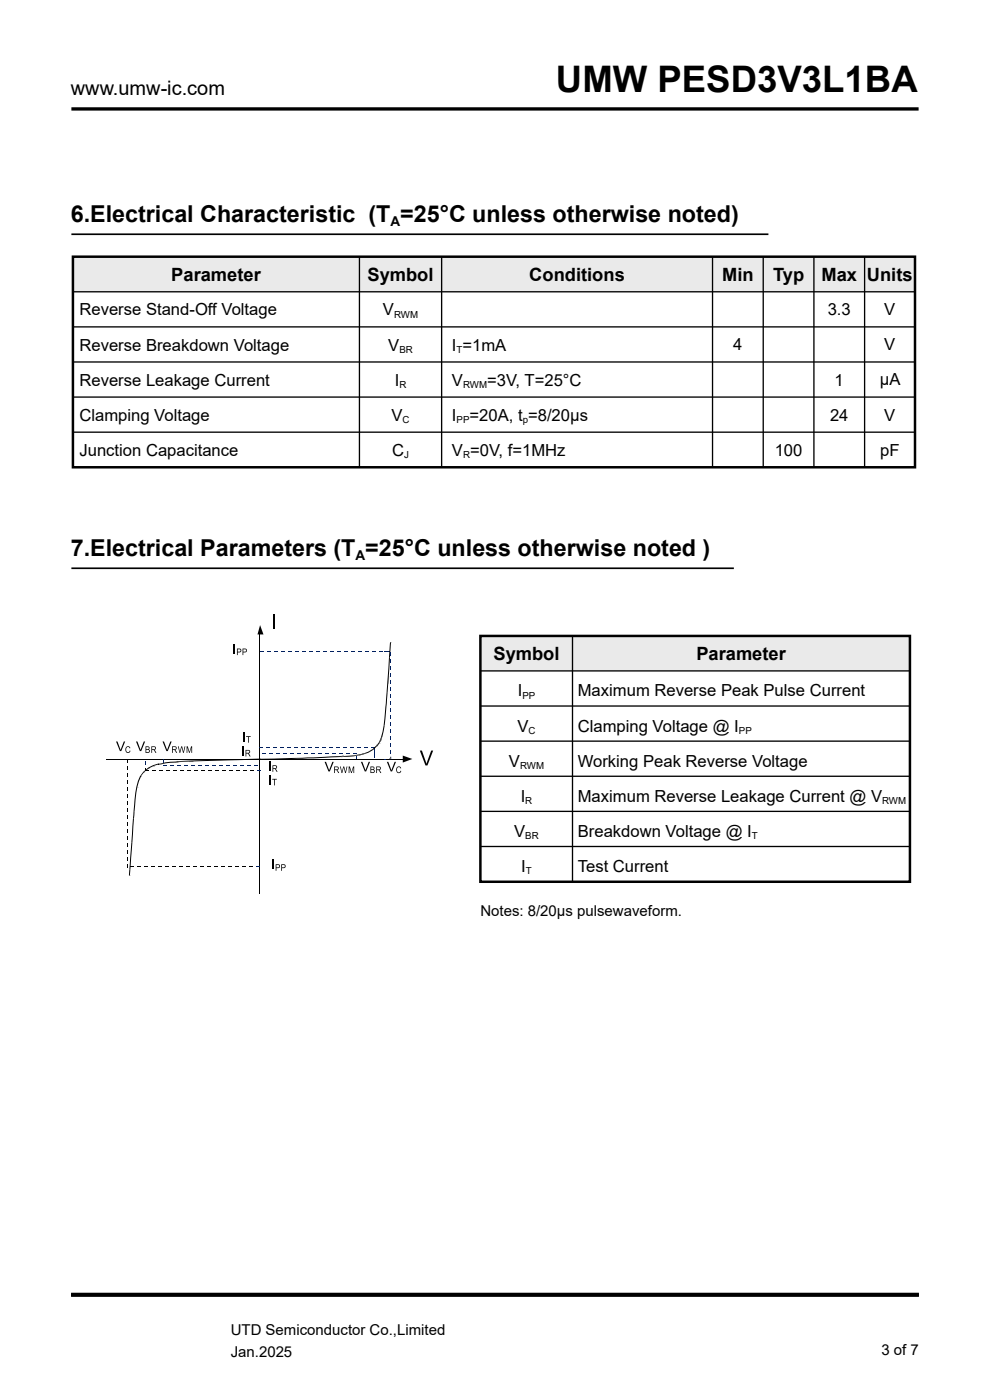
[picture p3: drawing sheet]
<svg xmlns="http://www.w3.org/2000/svg" width="210mm" height="297mm" viewBox="0 0 210 297" stroke-linecap="round" stroke-linejoin="round" font-family="sans-serif">
<path d="M15.1 274.6h179.8M15.1 274.8h179.8" fill="none" stroke="#000" stroke-width=".71" stroke-linecap="butt"/>
<path d="M15.1 49.7h147.9" fill="none" stroke="#000" stroke-width=".35"/>
<g fill="#eaeaea">
<path d="M76.2 54.5h17.5v7.4h-17.5z"/>
<path d="M15.5 54.5h60.7v7.4h-60.7z"/>
<path d="M93.7 54.5h57.4v7.4h-57.4z"/>
<path d="M151.1 54.5h10.8v7.4h-10.8z"/>
<path d="M161.9 54.5h10.8v7.4h-10.8z"/>
<path d="M172.7 54.5h10.7v7.4h-10.7z"/>
<path d="M183.4 54.5h10.7v7.4h-10.7z"/>
</g>
<path d="M76.2 54.5v44.5M93.7 54.5v44.6M151.1 54.5v44.5M161.9 54.5v44.5M172.6 54.5v44.5M183.4 54.5v44.5M15.5 76.8h178.6M15.5 69.3h178.6M15.5 61.9h178.6M15.5 84.2h178.6M15.5 91.7h178.6" fill="none" stroke="#000" stroke-width=".28"/>
<path d="M15.5 54.5h178.6v44.6h-178.6z" fill="none" stroke="#000" stroke-width=".53"/>
<path d="M15.1 120.6h140.6" fill="none" stroke="#000" stroke-width=".35"/>
<g fill="#eaeaea">
<path d="M101.9 134.9h19.5v7.4h-19.5z"/>
<path d="M121.4 134.9h71.6v7.4h-71.6z"/>
</g>
<path d="M101.9 134.9h91.1v52.2h-91.1z" fill="none" stroke="#000" stroke-width=".53"/>
<path d="M121.4 134.9v52.2M101.9 157.2h91.1M101.9 149.8h91.1M101.9 142.3h91.1M101.9 172.1h91.1M101.9 164.7h91.1M101.9 179.6h91.1" fill="none" stroke="#000" stroke-width=".28"/>
<path d="M55.2 134.4v55.2M22.5 161h63.1" fill="none" stroke="#000" stroke-width=".21"/>
<path d="M55.2 132.6l.7 2h-1.3zM85.4 160.3l2.1 .7-2.1 .8z" fill="#000"/>
<g fill="#000">
<path d="M27 178.8h.2v.9h-.2zM27 177.3h.2v.9h-.2zM27 175.8h.2v.9h-.2zM27 174.4h.2v.8h-.2zM27 172.9h.2v.8h-.2zM27 171.4h.2v.8h-.2zM27 169.9h.2v.9h-.2zM27 168.4h.2v.9h-.2zM27 167h.2v.8h-.2zM27 165.5h.2v.8h-.2zM27 164h.2v.8h-.2zM27 162.5h.2v.9h-.2z"/>
<path d="M27 161h.2v.9h-.2zM27 183.2h.2v.9h-.2zM27 181.8h.2v.8h-.2zM27 180.3h.2v.8h-.2zM27.6 183.8h.9v.2h-.9zM29.1 183.8h.9v.2h-.9zM30.6 183.8h.8v.2h-.8zM32.1 183.8h.8v.2h-.8zM33.6 183.8h.8v.2h-.8zM35 183.8h.9v.2h-.9zM36.5 183.8h.9v.2h-.9zM38 183.8h.9v.2h-.9z"/>
<path d="M39.5 183.8h.8v.2h-.8zM41 183.8h.8v.2h-.8zM42.5 183.8h.8v.2h-.8zM43.9 183.8h.9v.2h-.9zM45.4 183.8h.9v.2h-.9zM46.9 183.8h.8v.2h-.8zM48.4 183.8h.8v.2h-.8zM49.9 183.8h.8v.2h-.8zM51.3 183.8h.9v.2h-.9zM52.8 183.8h.9v.2h-.9z"/>
</g>
<g fill="#001f5f">
<path d="M54.3 183.8h.9v.2h-.9z"/>
<path d="M30.7 161.4h.2v.8h-.2z"/>
</g>
<g fill="#000">
<path d="M30.7 162.9h.2v.5h-.2zM30.8 163.3h.8v.2h-.8zM32.3 163.3h.8v.2h-.8zM33.7 163.3h.9v.2h-.9zM35.2 163.3h.9v.2h-.9zM36.7 163.3h.8v.2h-.8zM38.2 163.3h.8v.2h-.8zM39.7 163.3h.8v.2h-.8zM41.1 163.3h.9v.2h-.9zM42.6 163.3h.9v.2h-.9zM44.1 163.3h.9v.2h-.9zM45.6 163.3h.8v.2h-.8z"/>
<path d="M47.1 163.3h.8v.2h-.8zM48.6 163.3h.8v.2h-.8zM50 163.3h.9v.2h-.9zM51.5 163.3h.9v.2h-.9zM53 163.3h.8v.2h-.8z"/>
</g>
<g fill="#001f5f">
<path d="M54.5 163.3h.8v.2h-.8z"/>
<path d="M34.5 161h.3v.8h-.3z"/>
<path d="M34.7 162.2h.8v.2h-.8z"/>
<path d="M36.1 162.2h.9v.2h-.9z"/>
<path d="M37.6 162.2h.9v.2h-.9z"/>
<path d="M39.1 162.2h.8v.2h-.8z"/>
<path d="M40.6 162.2h.8v.2h-.8z"/>
<path d="M42.1 162.2h.8v.2h-.8z"/>
<path d="M43.5 162.2h.9v.2h-.9z"/>
<path d="M45 162.2h.9v.2h-.9z"/>
<path d="M46.5 162.2h.9v.2h-.9z"/>
<path d="M48 162.2h.8v.2h-.8z"/>
<path d="M49.5 162.2h.8v.2h-.8z"/>
<path d="M51 162.2h.8v.2h-.8z"/>
<path d="M52.4 162.2h.9v.2h-.9z"/>
<path d="M53.9 162.2h.9v.2h-.9z"/>
</g>
<g fill="#000">
<path d="M28.2 173.7h.2l-.2 3.3-.1 1.8h-.2z" fill-rule="evenodd"/>
<path d="M30.4 163.7a5.2 5.2 0 0 1 3.4-1.7h.9l-1.1 .2-2 .8a4.2 4.2 0 0 0-1.7 1.8 20.4 20.4 0 0 0-1.4 7.3h-.2l.2-1.4a17.2 17.2 0 0 1 1.2-6z" fill-rule="evenodd"/>
<path d="M33.8 162l2.3-.4 1.4-.1 .3 .2z" fill-rule="evenodd"/>
<path d="M37.5 161.5l17.8-.6v.2l-17.8 .4h3.6l-3.5 .1z" fill-rule="evenodd"/>
<path d="M27.9 178.8h.2l-.4 4.6v1.1h-.3z" fill-rule="evenodd"/>
</g>
<path d="M28.3 172.1h.2v.9l-.1 .7h-.2zM33.6 162.2h.6zM37.5 161.5h.1l-.1 .1zM37.7 161.6l.1 .1h-.2zM37.6 161.7h.2zM27.4 184.5h.3l-.1 1.2h-.2z" fill="#000"/>
<path d="M37.7 161.6h3.3" fill="none" stroke="#000" stroke-width=".21"/>
<g fill="#001f5f">
<path d="M81.5 138h.9v.2h-.9z"/>
<path d="M82.8 138.3h.2v.9h-.2z"/>
<path d="M82.8 139.8h.2v.9h-.2z"/>
<path d="M82.8 141.3h.2v.8h-.2z"/>
<path d="M82.8 142.8h.2v.8h-.2z"/>
<path d="M82.8 144.2h.2v.9h-.2z"/>
<path d="M82.8 145.7h.2v.9h-.2z"/>
<path d="M82.8 147.2h.2v.9h-.2z"/>
<path d="M82.8 148.7h.2v.8h-.2z"/>
<path d="M82.8 150.2h.2v.8h-.2z"/>
<path d="M82.8 151.7h.2v.8h-.2z"/>
<path d="M82.8 153.1h.2v.9h-.2z"/>
<path d="M82.8 154.6h.2v.9h-.2z"/>
<path d="M82.8 156.1h.2v.8h-.2z"/>
<path d="M82.8 157.6h.2v.8h-.2z"/>
<path d="M82.8 159.1h.2v.8h-.2z"/>
<path d="M82.8 160.5h.2v.4l-.2 .1z"/>
<path d="M82.5 160.9l.5 .1v.1h-.5z"/>
<path d="M82.9 160.9l.1 .1h-.2z"/>
<path d="M81.5 160.9h.4v.2h-.4z"/>
<path d="M81.8 138h.9v.2h-.9z"/>
<path d="M80.3 138h.9v.2h-.9z"/>
<path d="M78.9 138h.8v.2h-.8z"/>
<path d="M77.4 138h.8v.2h-.8z"/>
<path d="M75.9 138h.8v.2h-.8z"/>
<path d="M74.4 138h.9v.2h-.9z"/>
<path d="M72.9 138h.9v.2h-.9z"/>
<path d="M71.4 138h.9v.2h-.9z"/>
<path d="M70 138h.8v.2h-.8z"/>
<path d="M68.5 138h.8v.2h-.8z"/>
<path d="M67 138h.9v.2h-.9z"/>
<path d="M65.5 138h.9v.2h-.9z"/>
<path d="M64 138h.9v.2h-.9z"/>
<path d="M62.6 138h.8v.2h-.8z"/>
<path d="M61.1 138h.8v.2h-.8z"/>
<path d="M59.6 138h.8v.2h-.8z"/>
<path d="M58.1 138h.9v.2h-.9z"/>
<path d="M56.6 138h.9v.2h-.9z"/>
<path d="M55.2 138h.8v.2h-.8z"/>
</g>
<path d="M79.5 158.6v2.2" fill="none" stroke="#001f5f" stroke-width=".21"/>
<g fill="#001f5f">
<path d="M78.7 158.5h.8v.2h-.8z"/>
<path d="M77.2 158.5h.8v.2h-.8z"/>
<path d="M75.7 158.5h.9v.2h-.9z"/>
<path d="M74.2 158.5h.9v.2h-.9z"/>
<path d="M72.8 158.5h.8v.2h-.8z"/>
<path d="M71.3 158.5h.8v.2h-.8z"/>
<path d="M69.8 158.5h.8v.2h-.8z"/>
<path d="M68.3 158.5h.9v.2h-.9z"/>
<path d="M66.8 158.5h.9v.2h-.9z"/>
<path d="M65.3 158.5h.9v.2h-.9z"/>
<path d="M63.9 158.5h.8v.2h-.8z"/>
<path d="M62.4 158.5h.8v.2h-.8z"/>
<path d="M60.9 158.5h.8v.2h-.8z"/>
<path d="M59.4 158.5h.9v.2h-.9z"/>
<path d="M57.9 158.5h.9v.2h-.9z"/>
<path d="M56.5 158.5h.8v.2h-.8z"/>
<path d="M55 158.5h.8v.2h-.8z"/>
<path d="M75.5 160.5h.3v.5h-.3z"/>
<path d="M74.8 159.8h.8v.2h-.8z"/>
<path d="M73.3 159.8h.9v.2h-.9z"/>
<path d="M71.8 159.8h.9v.2h-.9z"/>
<path d="M70.4 159.8h.8v.2h-.8z"/>
<path d="M68.9 159.8h.8v.2h-.8z"/>
<path d="M67.4 159.8h.8v.2h-.8z"/>
<path d="M65.9 159.8h.9v.2h-.9z"/>
<path d="M64.4 159.8h.9v.2h-.9z"/>
<path d="M62.9 159.8h.9v.2h-.9z"/>
<path d="M61.5 159.8h.8v.2h-.8z"/>
<path d="M60 159.8h.8v.2h-.8z"/>
<path d="M58.5 159.8h.8v.2h-.8z"/>
<path d="M57 159.8h.9v.2h-.9z"/>
<path d="M55.5 159.8h.9v.2h-.9z"/>
</g>
<g fill="#000">
<path d="M82.8 136.2l.2 .1-.2 1.9h-.2z" fill-rule="evenodd"/>
<path d="M77 159.9l1.5-.4-.9 .4z" fill-rule="evenodd"/>
<path d="M78.1 159.5l.9-.6 .3 .1-.8 .5z" fill-rule="evenodd"/>
<path d="M79 159l1-1-.1 .3-.6 .7z" fill-rule="evenodd"/>
<path d="M80.3 157.5l.2 .2-.6 .6z" fill-rule="evenodd"/>
<path d="M80.3 157.5l-.3 .5z" fill-rule="evenodd"/>
<path d="M80.5 157.7l-.6 .6z" fill-rule="evenodd"/>
<path d="M80.8 156.4h.3l-.7 1z" fill-rule="evenodd"/>
<path d="M80.8 156.8l-.3 .8-.1-.1z" fill-rule="evenodd"/>
<path d="M80.9 156.8l.1 .1-.5 .7z" fill-rule="evenodd"/>
<path d="M81.2 155.2l.2-.1-.3 1.3h-.3z" fill-rule="evenodd"/>
<path d="M81.4 153.9l.2 .1-.2 1.2-.2-.1z" fill-rule="evenodd"/>
<path d="M81.8 149.9l.2 .1-.2 2.5-.2 1.4h-.2z" fill-rule="evenodd"/>
<path d="M82 146.8h.2l-.2 2.4v.8h-.2z" fill-rule="evenodd"/>
<path d="M82.4 141.7h.2l-.3 3.4h-.2z" fill-rule="evenodd"/>
<path d="M55.1 161l17.5-.6-.2 .2-8.3 .4-9 .2z" fill-rule="evenodd"/>
</g>
<g fill="#000">
<path d="M82.5 139.4h.2l-.1 2.3h-.2zM82.6 138.2h.2l-.1 1.2h-.2zM24.6 157.3h.3l.7 1.8 .7-1.8h.3l-.9 2h-.3zM26.8 158.5l.5-.2 .4 .4-.2 .1a.43 .43 0 0 0-.6-.3 .43 .43 0 0 0-.1 .7 .37 .37 0 0 0 .3 .4 .37 .37 0 0 0 .4-.4l.2 .1a.59 .59 0 0 1-.8 .4 .59 .59 0 0 1-.3-.9zM28.8 157.3h.4l.6 1.8 .7-1.8h.3l-.8 2h-.3zM34.5 157.3h.3l.6 1.8 .7-1.8h.3l-.8 2h-.3zM52.2 156.2h1v.1h-.4v1.3h-.2v-1.3h-.4zM76.2 160l1.4-.1-.5 .1zM78.1 159.5h.4zM80.3 157.5l.2 .2zM80.4 157.4l-.1 .1zM82.1 145.1h.2l-.1 1.7h-.2z"/>
<path d="M57.7 165.2h1v.2h-.4v1.2h-.1v-1.2h-.5zM68.9 161.6h.3l.6 1.8 .7-1.8h.3l-.8 2.1h-.3zM71.5 160.4l1.5-.1zM72.7 160.4v.1l-.3 .1zM72.7 160.4h.2l-.2 .1zM72.7 160.4v.1l-.3 .1 .8-.1h-.5zM72.7 160.5l.2-.1 3.5-.1zM76.6 161.6h.3l.6 1.8 .7-1.8h.3l-.8 2.1h-.3zM82.1 161.6h.3l.6 1.8 .7-1.8h.3l-.8 2.1h-.3zM84.2 162.8l.6-.2 .3 .4h-.2a.43 .43 0 0 0-.6-.2 .43 .43 0 0 0-.1 .7 .37 .37 0 0 0 .4 .4 .37 .37 0 0 0 .4-.4l.1 .1a.59 .59 0 0 1-.8 .4 .59 .59 0 0 1-.2-.9zM89.1 159.2h.4l1 2.8 1-2.8h.4l-1.2 3.2h-.4z"/>
<path d="M51.6 137.8v.4h.3a.25 .25 0 0 0 .3-.2 .25 .25 0 0 0-.3-.2zM51.4 137.6h.6a.41 .41 0 0 1 .4 .4 .41 .41 0 0 1-.5 .4h-.3v.6h-.2zM50.4 137.8v.4h.3a.25 .25 0 0 0 .3-.2 .25 .25 0 0 0-.3-.2zM50.3 137.6h.5a.41 .41 0 0 1 .4 .4 .41 .41 0 0 1-.5 .4h-.3v.6h-.1z"/>
<path d="M32.3 158.5v.4h.3a.23 .23 0 0 0 .3-.2 .23 .23 0 0 0-.2-.2zM32.1 158.3h.5a.38 .38 0 0 1 .5 .4 .38 .38 0 0 1-.4 .4l.5 .6h-.2l-.5-.6h-.2v.6h-.2zM31 159.1v.5l.6-.1-.1-.4zM31 158.5v.4l.5-.1v-.3zM30.9 158.3h.4a.35 .35 0 0 1 .4 .3 .35 .35 0 0 1-.1 .4 .39 .39 0 0 1 .2 .4 .39 .39 0 0 1-.5 .3h-.4z"/>
<path d="M39.6 158.3h.2l.4 1.2 .3-1.2h.3v1.4h-.2v-1.1l-.4 1.1h-.1l-.4-1.2v1.2h-.1zM37.7 158.3h.2l.3 1.2 .2-1.2h.2l.3 1.2 .3-1.2h.1l-.3 1.4h-.2l-.3-1.2-.3 1.2h-.1zM36.7 158.5v.4h.3a.24 .24 0 0 0 .3-.2 .24 .24 0 0 0-.2-.2zM36.5 158.3h.5a.38 .38 0 0 1 .5 .4 .38 .38 0 0 1-.4 .4l.5 .6h-.2l-.5-.6h-.2v.6h-.2z"/>
<path d="M52.2 159.2v.5h.4a.23 .23 0 0 0 .3-.2 .23 .23 0 0 0-.3-.3zM52.1 159.1h.5a.38 .38 0 0 1 .5 .3 .38 .38 0 0 1-.4 .4l.5 .7h-.2l-.6-.6h-.2v.6h-.1z"/>
<path d="M58 162.5v.5h.3a.23 .23 0 0 0 .3-.2 .23 .23 0 0 0-.3-.3zM57.8 162.4h.5a.38 .38 0 0 1 .5 .3 .38 .38 0 0 1-.4 .4l.5 .6h-.2l-.6-.6h-.1v.6h-.2z"/>
<path d="M74 162.6h.2l.4 1.2 .3-1.2h.2v1.4h-.1v-1.2l-.4 1.2h-.1l-.4-1.2v1.2h-.1zM72.1 162.6h.2l.2 1.2 .3-1.2h.2l.3 1.2 .2-1.2h.2l-.3 1.4h-.2l-.3-1.2-.3 1.2h-.2zM71 162.8v.4h.4a.24 .24 0 0 0 .3-.2 .24 .24 0 0 0-.3-.2zM70.9 162.6h.5a.38 .38 0 0 1 .5 .3 .38 .38 0 0 1-.4 .5l.5 .6h-.2l-.6-.6h-.2v.6h-.1z"/>
<path d="M75 160.2l1.4 .1 .7-.3zM74.9 160.2h.1z"/>
<path d="M80 162.8v.4h.3a.23 .23 0 0 0 .3-.2 .23 .23 0 0 0-.2-.2zM79.8 162.6h.6a.38 .38 0 0 1 .4 .3 .38 .38 0 0 1-.4 .5l.5 .6h-.2l-.5-.6h-.2v.6h-.2zM78.7 163.4v.4h.6v-.4zM78.7 162.8v.4l.6-.1-.1-.3zM78.6 162.6h.4a.35 .35 0 0 1 .4 .2 .35 .35 0 0 1-.1 .5 .39 .39 0 0 1 .2 .4 .39 .39 0 0 1-.5 .3h-.4z"/>
<path d="M59.8 183.5v.5h.3a.25 .25 0 0 0 .3-.2 .25 .25 0 0 0-.3-.3zM59.7 183.3l.5 .1a.41 .41 0 0 1 .4 .4 .41 .41 0 0 1-.5 .4h-.3v.5h-.1zM58.6 183.5v.5h.4a.25 .25 0 0 0 .2-.2 .25 .25 0 0 0-.3-.3zM58.5 183.3l.5 .1a.41 .41 0 0 1 .4 .4 .41 .41 0 0 1-.5 .4h-.3v.5h-.1z"/>
</g>
<path d="M58.2 130.2v3.2" fill="none" stroke="#000" stroke-width=".41"/>
<path d="M49.7 136.6v2M51.6 158.3v2M51.8 155.4v2M57.3 164.4v2M57.4 161.5v2.1M58 182.4v2" fill="none" stroke="#000" stroke-width=".28"/>
<path d="M15.1 23.1h179.8" fill="none" stroke="#000" stroke-width=".71" stroke-linecap="butt"/>
<text font-size="7.8" x="117.9" y="19.6">UMW PESD3V3L1BA</text>
<g font-size="4.9">
<text x="15" y="47">6.Electrical Characteristic (T =25°C unless otherwise noted)</text>
<text x="15" y="117.9">7.Electrical Parameters (T =25°C unless otherwise noted )</text>
</g>
<text font-size="4.2" x="15" y="20.3">www.umw-ic.com</text>
<g font-size="3.9">
<text x="36.3" y="59.6">Parameter</text>
<text x="78" y="59.6">Symbol</text>
<text x="112.3" y="59.6">Conditions</text>
<text x="153.2" y="59.6">Min</text>
<text x="164" y="59.6">Typ</text>
<text x="174.3" y="59.6">Max</text>
<text x="183.9" y="59.6">Units</text>
<text x="104.7" y="140.1">Symbol</text>
<text x="147.7" y="140.1">Parameter</text>
</g>
<g font-size="3.5">
<text x="16.9" y="66.9">Reverse Stand-Off Voltage</text>
<text x="81.2" y="66.9">V</text>
<text x="175.6" y="66.9">3.3</text>
<text x="187.6" y="66.9">V</text>
<text x="16.9" y="74.4">Reverse Breakdown Voltage</text>
<text x="82.4" y="74.4">V</text>
<text x="95.9" y="74.4">I =1mA</text>
<text x="155.5" y="74.3">4</text>
<text x="187.6" y="74.3">V</text>
<text x="16.9" y="81.8">Reverse Leakage Current</text>
<text x="83.7" y="81.8">I</text>
<text x="95.9" y="81.8">V</text>
<text x="103.3" y="81.8">=3V, T=25°C</text>
<text x="177" y="81.8">1</text>
<text x="186.7" y="81.8">µA</text>
<text x="16.9" y="89.2">Clamping Voltage</text>
<text x="83" y="89.2">V</text>
<text x="95.9" y="89.3">I</text>
<text x="99.6" y="89.3">=20A, t =8/20μs</text>
<text x="176.1" y="89.2">24</text>
<text x="187.6" y="89.2">V</text>
<text x="16.9" y="96.7">Junction Capacitance</text>
<text x="83.2" y="96.7">C</text>
<text x="95.9" y="96.7">V =0V, f=1MHz</text>
<text x="164.3" y="96.6">100</text>
<text x="186.7" y="96.6">pF</text>
<text x="109.8" y="147.8">I</text>
<text x="122.6" y="147.8">Maximum Reverse Peak Pulse Current</text>
<text x="109.8" y="155.2">V</text>
<text x="122.6" y="155.2">Clamping Voltage @ I</text>
<text x="108" y="162.6">V</text>
<text x="122.6" y="162.6">Working Peak Reverse Voltage</text>
<text x="110.5" y="170.1">I</text>
<text x="122.6" y="170.1">Maximum Reverse Leakage Current @ V</text>
<text x="109.1" y="177.5">V</text>
<text x="122.6" y="177.5">Breakdown Voltage @ I</text>
<text x="110.6" y="184.9">I</text>
<text x="122.6" y="184.9">Test Current</text>
</g>
<g font-size="3.2">
<text x="101.9" y="194.4">Notes: 8/20μs pulsewaveform.</text>
<text x="48.9" y="283.2">UTD Semiconductor Co.,Limited</text>
<text x="48.9" y="287.8">Jan.2025</text>
<text x="187" y="287.6">3 of 7</text>
</g>
<g font-size="2.9">
<text x="82.8" y="48">A</text>
<text x="75.4" y="118.8">A</text>
</g>
<g font-size="2.1">
<text x="83.6" y="67.4">RWM</text>
<text x="84.7" y="74.8">BR</text>
<text x="96.9" y="74.9">T</text>
<text x="84.7" y="82.3">R</text>
<text x="98.2" y="82.3">RWM</text>
<text x="85.4" y="89.7">C</text>
<text x="96.9" y="89.8">PP</text>
<text x="110.9" y="89.8">p</text>
<text x="85.7" y="97.1">J</text>
<text x="98.2" y="97.2">R</text>
<text x="110.8" y="148.2">PP</text>
<text x="112.1" y="155.7">C</text>
<text x="156.7" y="155.7">PP</text>
<text x="110.3" y="163.1">RWM</text>
<text x="111.4" y="170.5">R</text>
<text x="187.1" y="170.5">RWM</text>
<text x="111.4" y="178">BR</text>
<text x="159.5" y="178">T</text>
<text x="111.6" y="185.4">T</text>
</g>
</svg>
